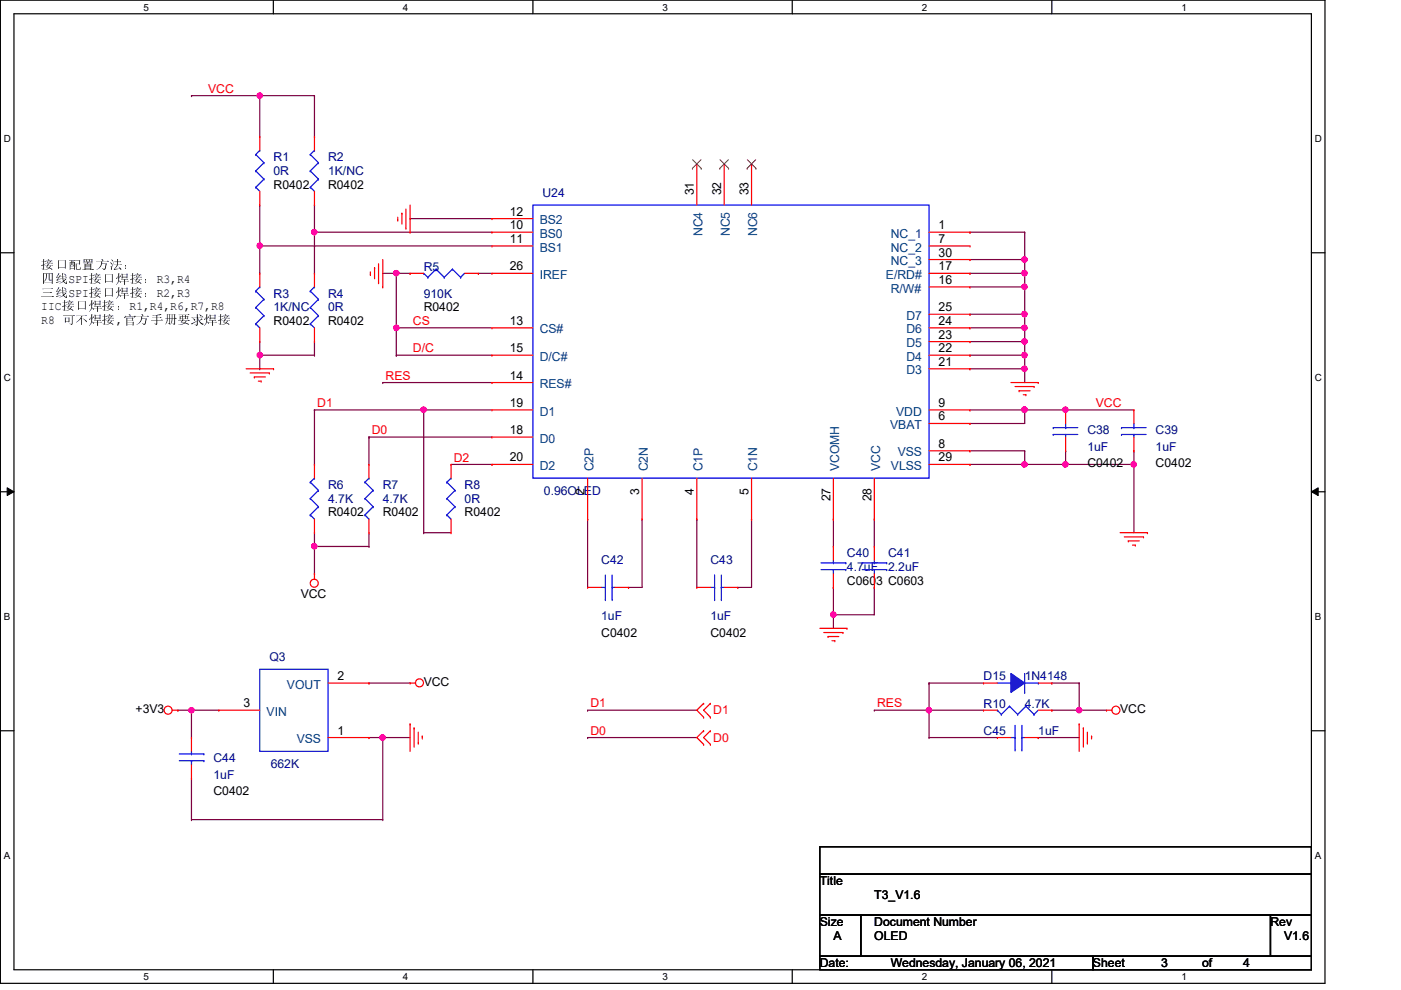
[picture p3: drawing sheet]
<svg xmlns="http://www.w3.org/2000/svg" width="297mm" height="210mm" viewBox="0 0 297 210" stroke-linecap="round" stroke-linejoin="round" font-family="sans-serif">
<path d="M.1 0h280.8v208.5h-280.8zM3 2.9h275v202.7h-275z" fill="none" stroke="#000" stroke-width=".25"/>
<g fill="#fff">
<path d="M30.4 .3h1.2v2.4h-1.2z"/>
<path d="M30.4 205.9h1.2v2.3h-1.2z"/>
</g>
<path d="M58 0v2.9M58 205.6v2.9" fill="none" stroke="#000" stroke-width=".25"/>
<g fill="#fff">
<path d="M85.4 .3h1.2v2.4h-1.2z"/>
<path d="M85.4 205.9h1.2v2.3h-1.2z"/>
</g>
<path d="M113 0v2.9M113 205.6v2.9" fill="none" stroke="#000" stroke-width=".25"/>
<g fill="#fff">
<path d="M140.5 .3h1.1v2.4h-1.1z"/>
<path d="M140.5 205.9h1.1v2.3h-1.1z"/>
</g>
<path d="M168 0v2.9M168 205.6v2.9" fill="none" stroke="#000" stroke-width=".25"/>
<g fill="#fff">
<path d="M195.4 .3h1.2v2.4h-1.2z"/>
<path d="M195.4 205.9h1.2v2.3h-1.2z"/>
</g>
<path d="M223 0v2.9M223 205.6v2.9" fill="none" stroke="#000" stroke-width=".25"/>
<g fill="#fff">
<path d="M250.5 .3h1.1v2.4h-1.1z"/>
<path d="M250.5 205.9h1.1v2.3h-1.1z"/>
<path d="M.8 28.2h1.5v2.4h-1.5z"/>
<path d="M278.8 28.2h1.4v2.4h-1.4z"/>
<path d="M.8 78.9h1.5v2.3h-1.5z"/>
<path d="M278.8 78.9h1.4v2.3h-1.4z"/>
</g>
<path d="M.1 53.6h2.9M278 53.6h2.9" fill="none" stroke="#000" stroke-width=".25"/>
<g fill="#fff">
<path d="M.8 129.6h1.4v2.3h-1.4z"/>
<path d="M278.8 129.6h1.3v2.3h-1.3z"/>
</g>
<path d="M.1 104.3h2.9M278 104.3h2.9" fill="none" stroke="#000" stroke-width=".25"/>
<path d="M1.5 103.4l1.5 .9-1.5 .8zM278 104.3l1.5-.9v1.7z" fill="#000"/>
<path d="M1.5 103.4l1.5 .9-1.5 .8zM278 104.3l1.5-.9v1.7z" fill="none" stroke="#000" stroke-width=".21"/>
<g fill="#fff">
<path d="M.8 180.3h1.4v2.3h-1.4z"/>
<path d="M278.8 180.3h1.3v2.3h-1.3z"/>
</g>
<path d="M.1 154.9h2.9M278 154.9h2.9" fill="none" stroke="#000" stroke-width=".25"/>
<path d="M205.7 49.2h.1M205.7 55h.1M205.7 49.2h11.6M205.7 55h11.6M217.3 49.2h.1M217.3 55h.1M217.3 49.2v8.8" fill="none" stroke="#7f003f" stroke-width=".25"/>
<circle cx="217.2" cy="55" r=".56" fill="#f0f"/>
<circle cx="217.2" cy="55" r=".56" fill="none" stroke="#f0f" stroke-width=".25"/>
<path d="M205.7 58h.1M205.7 58h11.6M205.7 60.8h.1M205.7 60.8h11.6M217.3 60.8h.1M217.3 60.8v5.8" fill="none" stroke="#7f003f" stroke-width=".25"/>
<circle cx="217.2" cy="60.8" r=".56" fill="#f0f"/>
<circle cx="217.2" cy="60.8" r=".56" fill="none" stroke="#f0f" stroke-width=".25"/>
<path d="M205.7 66.6h.1M205.7 66.6h11.6M217.3 66.6h.1M217.3 66.6v2.9" fill="none" stroke="#7f003f" stroke-width=".25"/>
<circle cx="217.2" cy="66.6" r=".56" fill="#f0f"/>
<circle cx="217.2" cy="66.6" r=".56" fill="none" stroke="#f0f" stroke-width=".25"/>
<path d="M205.7 69.5h.1M205.7 72.4h.1M205.7 69.5h11.6M205.7 72.4h11.6M217.3 78.2h.1M217.3 78.2v2.9" fill="none" stroke="#7f003f" stroke-width=".25"/>
<circle cx="217.2" cy="72.4" r=".56" fill="#f0f"/>
<circle cx="217.2" cy="72.4" r=".56" fill="none" stroke="#f0f" stroke-width=".25"/>
<path d="M205.7 75.3h.1M205.7 75.3h11.6" fill="none" stroke="#7f003f" stroke-width=".25"/>
<circle cx="217.2" cy="75.3" r=".56" fill="#f0f"/>
<circle cx="217.2" cy="75.3" r=".56" fill="none" stroke="#f0f" stroke-width=".25"/>
<path d="M205.7 78.2h.1M205.7 78.2h11.6" fill="none" stroke="#7f003f" stroke-width=".25"/>
<circle cx="217.2" cy="78.2" r=".56" fill="#f0f"/>
<circle cx="217.2" cy="78.2" r=".56" fill="none" stroke="#f0f" stroke-width=".25"/>
<path d="M205.7 86.9h.1M205.7 86.9h11.6M225.9 86.9h.1M225.9 86.9h14.5" fill="none" stroke="#7f003f" stroke-width=".25"/>
<circle cx="225.9" cy="86.9" r=".56" fill="#f0f"/>
<circle cx="225.9" cy="86.9" r=".56" fill="none" stroke="#f0f" stroke-width=".25"/>
<path d="M205.7 89.8h.1M217.3 86.9h.1M217.3 86.9v2.9h-11.6" fill="none" stroke="#7f003f" stroke-width=".25"/>
<circle cx="217.2" cy="86.9" r=".56" fill="#f0f"/>
<circle cx="217.2" cy="86.9" r=".56" fill="none" stroke="#f0f" stroke-width=".25"/>
<path d="M205.7 98.5h.1M205.7 98.5h11.6M240.4 98.5h.1M240.4 98.5v14.4" fill="none" stroke="#7f003f" stroke-width=".25"/>
<circle cx="240.4" cy="98.5" r=".56" fill="#f0f"/>
<circle cx="240.4" cy="98.5" r=".56" fill="none" stroke="#f0f" stroke-width=".25"/>
<path d="M205.7 95.6h.1M205.7 95.6h11.6M217.3 95.6h.1M217.3 95.6v2.9M225.9 98.5h.1M225.9 95.6h.1M225.9 98.5h14.5M225.9 95.6v2.9" fill="none" stroke="#7f003f" stroke-width=".25"/>
<circle cx="225.9" cy="98.5" r=".56" fill="#f0f"/>
<circle cx="225.9" cy="98.5" r=".56" fill="none" stroke="#f0f" stroke-width=".25"/>
<path d="M176.7 110.1h.1M176.7 110.1v5.8M185.4 110.1h.1M185.4 110.1v5.8M176.7 124.5h.1M176.7 130.3h.1M176.7 124.5v5.8M185.4 124.5h.1M185.4 124.5v5.8h-8.7" fill="none" stroke="#7f003f" stroke-width=".25"/>
<circle cx="176.7" cy="130.3" r=".56" fill="#f0f"/>
<circle cx="176.7" cy="130.3" r=".56" fill="none" stroke="#f0f" stroke-width=".25"/>
<g fill="none" stroke="#7f003f" stroke-width=".25">
<path d="M217.3 58h.1M217.3 58v2.8M124.6 110.1h.1M124.6 110.1v14.4M136.1 110.1h.1M136.1 110.1v14.4h-2.8M147.7 110.1h.1M147.7 110.1v14.4M159.3 110.1h.1M159.3 110.1v14.4h-2.9M133.3 124.5h.1M156.4 124.5h.1"/>
<path d="M176.7 130.3h.1M176.7 130.3v2.9"/>
</g>
<circle cx="217.2" cy="57.9" r=".56" fill="#f0f"/>
<circle cx="217.2" cy="57.9" r=".56" fill="none" stroke="#f0f" stroke-width=".25"/>
<path d="M217.3 75.3h.1M217.3 72.4h.1M217.3 69.5h.1M217.3 69.5v8.7" fill="none" stroke="#7f003f" stroke-width=".25"/>
<circle cx="217.2" cy="69.5" r=".56" fill="#f0f"/>
<circle cx="217.2" cy="69.5" r=".56" fill="none" stroke="#f0f" stroke-width=".25"/>
<path d="M217.3 98.5h.1M217.3 98.5h8.6M240.4 95.6h.1M240.4 95.6v2.9" fill="none" stroke="#7f003f" stroke-width=".25"/>
<circle cx="217.2" cy="98.5" r=".56" fill="#f0f"/>
<circle cx="217.2" cy="98.5" r=".56" fill="none" stroke="#f0f" stroke-width=".25"/>
<path d="M217.3 86.9h.1M217.3 86.9h8.6" fill="none" stroke="#7f003f" stroke-width=".25"/>
<circle cx="217.2" cy="86.9" r=".56" fill="#f0f"/>
<circle cx="217.2" cy="86.9" r=".56" fill="none" stroke="#f0f" stroke-width=".25"/>
<path d="M55.1 52.2h.1M55.1 52.2h49.2M66.7 49.2h.1M66.7 49.2h37.6M81.1 58h2.9M84 58h.1M86.9 46.4h.1M86.9 46.4h17.4M101.4 58h.1M101.4 58h2.9" fill="none" stroke="#7f003f" stroke-width=".25"/>
<circle cx="84" cy="57.9" r=".56" fill="#f0f"/>
<circle cx="84" cy="57.9" r=".56" fill="none" stroke="#f0f" stroke-width=".25"/>
<path d="M55.1 52.2h.1M55.1 43.5v14.5M66.7 49.2h.1M66.7 43.5v5.7" fill="none" stroke="#7f003f" stroke-width=".25"/>
<circle cx="55.1" cy="52.1" r=".56" fill="#f0f"/>
<circle cx="55.1" cy="52.1" r=".56" fill="none" stroke="#f0f" stroke-width=".25"/>
<path d="M66.7 49.2h.1M66.7 49.2v8.8" fill="none" stroke="#7f003f" stroke-width=".25"/>
<circle cx="66.6" cy="49.2" r=".56" fill="#f0f"/>
<circle cx="66.6" cy="49.2" r=".56" fill="none" stroke="#f0f" stroke-width=".25"/>
<path d="M55.1 75.3h.1M55.1 72.4v2.9" fill="none" stroke="#7f003f" stroke-width=".25"/>
<circle cx="55.1" cy="75.3" r=".56" fill="#f0f"/>
<circle cx="55.1" cy="75.3" r=".56" fill="none" stroke="#f0f" stroke-width=".25"/>
<path d="M55.1 20.3h.1M55.1 20.3v8.7M55.1 20.3h11.6M66.7 20.3h.1M66.7 20.3v8.7M55.1 75.3h.1M55.1 78.2h.1M55.1 75.3h11.6M55.1 75.3v2.9M66.7 75.3h.1M66.7 72.4v2.9" fill="none" stroke="#7f003f" stroke-width=".25"/>
<circle cx="55.1" cy="20.3" r=".56" fill="#f0f"/>
<circle cx="55.1" cy="20.3" r=".56" fill="none" stroke="#f0f" stroke-width=".25"/>
<g fill="none" stroke="#7f003f" stroke-width=".25">
<path d="M40.6 20.3h.1M40.6 20.3h14.5M84 69.5h.1M84 75.3h.1M84 69.5h20.3M84 75.3h20.3M66.7 86.9h.1M66.7 86.9v11.6M78.2 92.7h.1M78.2 92.7h26.1M78.2 92.7v5.8M81.1 81.1h.1"/>
<path d="M81.1 81.1h23.2M89.8 86.9h.1M89.8 86.9h14.5M66.7 115.9h.1M66.7 112.9v3M66.7 115.9h11.5M78.2 115.9h.1M78.2 112.9v3"/>
</g>
<circle cx="66.6" cy="115.8" r=".56" fill="#f0f"/>
<circle cx="66.6" cy="115.8" r=".56" fill="none" stroke="#f0f" stroke-width=".25"/>
<path d="M89.8 86.9h.1M89.8 86.9v26M95.6 98.5h8.7M104.3 98.5h.1M66.7 115.9v5.7M89.8 112.9h.1M89.8 112.9h5.8M66.7 121.6h.1" fill="none" stroke="#7f003f" stroke-width=".25"/>
<circle cx="89.8" cy="86.9" r=".56" fill="#f0f"/>
<circle cx="89.8" cy="86.9" r=".56" fill="none" stroke="#f0f" stroke-width=".25"/>
<path d="M66.7 86.9h.1M66.7 86.9h23.1M40.6 150.6h.1M40.6 150.6h5.8M78.2 144.8h.1M78.2 144.8h8.7M81.1 156.4h.1M81.1 156.4h5.8" fill="none" stroke="#7f003f" stroke-width=".25"/>
<circle cx="40.6" cy="150.6" r=".56" fill="#f0f"/>
<circle cx="40.6" cy="150.6" r=".56" fill="none" stroke="#f0f" stroke-width=".25"/>
<path d="M37.7 150.6h.1M37.7 150.6h2.9M40.6 150.6h.1M40.6 150.6v5.8M81.1 156.4h.1M81.1 156.4v17.4M40.6 173.8h.1M40.6 165.1v8.7M40.6 173.8h40.5M81.1 173.8h.1" fill="none" stroke="#7f003f" stroke-width=".25"/>
<circle cx="81.1" cy="156.4" r=".56" fill="#f0f"/>
<circle cx="81.1" cy="156.4" r=".56" fill="none" stroke="#f0f" stroke-width=".25"/>
<path d="M86.9 58h.1M86.9 58h-2.9v17.3M84 69.5h.1M84 75.3h.1M78.2 156.4h.1M78.2 156.4h2.9M124.6 150.6h.1M124.6 156.4h.1M124.6 156.4h23.1M124.6 150.6h23.1M197 150.6h.1M197 150.6h11.5" fill="none" stroke="#7f003f" stroke-width=".25"/>
<circle cx="84" cy="69.5" r=".56" fill="#f0f"/>
<circle cx="84" cy="69.5" r=".56" fill="none" stroke="#f0f" stroke-width=".25"/>
<path d="M228.8 150.6h.1M228.8 150.6h5.8" fill="none" stroke="#7f003f" stroke-width=".25"/>
<circle cx="228.8" cy="150.6" r=".56" fill="#f0f"/>
<circle cx="228.8" cy="150.6" r=".56" fill="none" stroke="#f0f" stroke-width=".25"/>
<path d="M197 156.4h.1M197 150.6h.1M197 156.4h14.5M197 150.6v5.8" fill="none" stroke="#7f003f" stroke-width=".25"/>
<circle cx="196.9" cy="150.6" r=".56" fill="#f0f"/>
<circle cx="196.9" cy="150.6" r=".56" fill="none" stroke="#f0f" stroke-width=".25"/>
<path d="M185.4 150.6h.1M197 144.8h.1M197 144.8v5.8h-11.6M197 144.8h11.5M220.1 156.4h.1M220.1 156.4h8.7M223 144.8h.1M223 150.6h.1M223 144.8h5.8M228.8 144.8h.1M228.8 144.8v5.8h-5.8" fill="none" stroke="#7f003f" stroke-width=".25"/>
<g fill="none" stroke="#f00" stroke-width=".25">
<path d="M78.5 58.2h.1M78.5 57.7v.5M79.4 56.8h.1M79.4 56.8v2.3M80.3 59.9h.1M80.3 55.9v4M81.1 55v5.8M84.3 46.7h.1M84.3 46.1v.6M85.2 45.2h.1M85.2 45.2v2.3M86.1 48.4h.1"/>
<path d="M86.1 44.3v4.1M86.9 49.2h.1M86.9 43.5v5.7M52.2 78.2h5.8M53 79.1h4.1M53.9 79.9h.1M53.9 79.9h2.4M57.1 79.1h.1M58 78.2h.1M81.1 60.8h.1M54.8 80.8h.6M55.4 80.8h.1"/>
<path d="M214.3 81.1h5.8M215.2 82h4M216.1 82.8h.1M216.1 82.8h2.3M217 83.7h.5M217.5 83.7h.1M219.2 82h.1M220.1 81.1h.1M237.5 112.9h5.8M238.4 113.8h4M239.2 114.7h.1M239.2 114.7h2.4"/>
<path d="M240.1 115.6h.6M240.7 115.6h.1M242.4 113.8h.1M243.3 112.9h.1M66.7 121.6h.1M66.7 121.6v1.2M173.8 133.2h5.8M174.7 134.1h4M175.6 135h.1M175.6 135h2.2M176.4 135.8h.6M177 135.8h.1"/>
<path d="M178.7 134.1h.1M179.6 133.2h.1M36.5 150.6h1.2M37.7 150.6h.1M86.9 144.8h.1M86.9 153.5h.1M86.9 153.5v5.8M86.9 144.8h1.2M87.8 154.3h.1M87.8 154.3v4.1M88.7 157.6h.1M88.7 155.2v2.4"/>
<path d="M89.5 156.1h.1M89.5 156.1v.6M149.2 149.1h.1M149.2 152.1h.1M149.2 154.9h.1M149.2 157.8h.1M149.2 149.1l-1.5 1.5 1.5 1.5M149.2 154.9l-1.5 1.5 1.5 1.4M150.6 152.1h.1M150.6 149.1h.1M150.6 157.8h.1M150.6 154.9h.1"/>
<path d="M150.6 149.1l-1.4 1.5 1.4 1.5M150.6 154.9l-1.4 1.5 1.4 1.4M228.8 153.5h.1M228.8 153.5v5.8M229.7 154.3h.1M229.7 154.3v4.1M230.5 157.6h.1M230.5 155.2v2.4M231.4 156.1h.1M231.4 156.1v.6M234.6 150.6h.1M234.6 150.6h1.2"/>
<circle cx="66.6" cy="123.7" r=".85"/>
<circle cx="35.6" cy="150.6" r=".85"/>
<circle cx="88.9" cy="144.8" r=".85"/>
<circle cx="236.6" cy="150.6" r=".85"/>
</g>
<path d="M173.8 179.5h104.2v5.8h-104.2zM173.8 185.3h104.2v8.7h-104.2zM173.8 194h8.7v8.7h-8.7zM182.5 194h86.9v8.7h-86.9zM269.4 194h8.6v8.7h-8.6zM173.8 202.7h57.9v2.9h-57.9zM231.7 202.7h46.3v2.9h-46.3z" fill="none" stroke="#000" stroke-width=".25"/>
<path d="M211.5 144.8h2.8M214.3 144.8h.1M217.3 146.8h.1M217.3 142.8v4M217.3 144.8h2.8M220.1 144.8h.1" fill="none" stroke="#00f" stroke-width=".25"/>
<path d="M214.3 142.8l3 2-3 2z" fill-rule="evenodd" fill="#00f"/>
<g fill="none" stroke="#00f" stroke-width=".25">
<path d="M54.2 39.7h.1M54.2 36.2h.1M54.2 32.8h.1M54.2 39.7l.9 .9M54.2 36.2l1.8 1.8M54.2 32.8l1.8 1.7M55.1 31.9h.1M55.1 31.9l-.9 .9M56 38h.1M56 34.5h.1M56 38l-1.8 1.7M56 34.5l-1.8 1.7"/>
<path d="M65.8 39.7h.1M65.8 36.2h.1M65.8 32.8h.1M65.8 39.7l.9 .9M65.8 36.2l1.7 1.8M65.8 32.8l1.7 1.7M66.7 31.9h.1M66.7 31.9l-.9 .9M67.5 38h.1M67.5 34.5h.1M67.5 38l-1.7 1.7M67.5 34.5l-1.7 1.7"/>
<path d="M89.8 58h.1M89.8 58l.9 .8M90.7 58.8h.1M92.5 57.1h.1M92.5 57.1l1.7 1.7M92.5 57.1l-1.8 1.7M94.2 58.8h.1M95.9 57.1h.1M95.9 57.1l1.8 1.7M95.9 57.1l-1.7 1.7M97.7 58.8h.1M98.5 58l-.8 .8"/>
<path d="M113 43.5h84v57.9h-84zM54.2 68.7h.1M54.2 65.2h.1M54.2 61.7h.1M54.2 68.7l.9 .8M54.2 65.2l1.8 1.7M54.2 61.7l1.8 1.8M55.1 60.8h.1M55.1 60.8l-.9 .9M56 66.9h.1M56 63.5h.1M56 66.9l-1.8 1.8"/>
<path d="M56 63.5l-1.8 1.7M65.8 68.7h.1M65.8 65.2h.1M65.8 61.7h.1M65.8 68.7l.9 .8M65.8 65.2l1.7 1.7M65.8 61.7l1.7 1.8M66.7 60.8h.1M66.7 60.8l-.9 .9M67.5 66.9h.1M67.5 63.5h.1M67.5 66.9l-1.7 1.8"/>
<path d="M67.5 63.5l-1.7 1.7M223.3 90.7h.1M223.3 92.1h.1M223.3 90.7h5.2M223.3 92.1h5.2M225.9 92.1h.1M225.9 90.7h.1M225.9 89.8v.9M225.9 92.1v.6M237.8 90.7h.1M237.8 92.1h.1M237.8 90.7h5.2"/>
<path d="M237.8 92.1h5.2M240.4 92.1h.1M240.4 90.7h.1M240.4 89.8v.9M240.4 92.1v.6M65.8 109.2h.1M65.8 105.7h.1M65.8 102.2h.1M65.8 109.2l.9 .9M65.8 105.7l1.7 1.7M65.8 102.2l1.7 1.8M66.7 101.4h.1"/>
<path d="M66.7 101.4l-.9 .8M67.5 107.4h.1M67.5 104h.1M67.5 107.4l-1.7 1.8M67.5 104l-1.7 1.7M77.4 109.2h.1M77.4 105.7h.1M77.4 102.2h.1M77.4 109.2l.8 .9M77.4 105.7l1.7 1.7M77.4 102.2l1.7 1.8M78.2 101.4h.1"/>
<path d="M78.2 101.4l-.8 .8M79.1 107.4h.1M79.1 104h.1M79.1 107.4l-1.7 1.8M79.1 104l-1.7 1.7M94.7 109.2h.1M94.7 105.7h.1M94.7 102.2h.1M94.7 109.2l.9 .9M94.7 105.7l1.8 1.7M94.7 102.2l1.8 1.8M95.6 101.4h.1"/>
<path d="M95.6 101.4l-.9 .8M96.5 107.4h.1M96.5 104h.1M96.5 107.4l-1.8 1.8M96.5 104l-1.8 1.7M174.1 119.3h5.2M176.7 119.3h.1M176.7 118.7v.6M179.3 119.3h.1M182.8 119.3h5.2M185.4 119.3h.1M185.4 118.7v.6"/>
<path d="M188 119.3h.1M127.5 124.5h.9M128.4 127.1h.1M128.4 124.5h.1M128.4 121.9v5.2M129.8 124.5h.1M129.8 127.1h.1M129.8 124.5h.6M129.8 121.9v5.2M150.6 124.5h.9M151.5 127.1h.1M151.5 124.5h.1"/>
<path d="M151.5 121.9v5.2M152.9 124.5h.1M152.9 127.1h.1M152.9 124.5h.6M152.9 121.9v5.2M174.1 120.8h5.2M176.7 120.8h.1M176.7 120.8v.8M179.3 120.8h.1M182.8 120.8h5.2M185.4 120.8h.1M185.4 120.8v.8"/>
<path d="M188 120.8h.1M38 159.9h5.2M40.6 159.9h.1M40.6 159.3v.6M43.2 159.9h.1M55.1 141.9h14.5v17.4h-14.5zM211.5 150.6h.1M211.5 150.6l.8 .9M212.3 151.5h.1M214 149.7h.1M214 149.7l1.8 1.8M214 149.7l-1.7 1.8"/>
<path d="M214.3 142.8l3 2-3 2zM214.3 156.4h.9M215.2 159h.1M215.2 156.4h.1M215.2 153.8v5.2M215.8 151.5h.1M216.7 156.4h.1M216.7 159h.1M216.7 156.4h.6M216.7 153.8v5.2M217.5 149.7h.1M217.5 149.7l1.7 1.8"/>
<path d="M217.5 149.7l-1.7 1.8M219.2 151.5h.1M220.1 150.6l-.9 .9M38 161.3h5.2M40.6 161.3h.1M40.6 161.3v.9M43.2 161.3h.1"/>
</g>
<g fill="none" stroke="#f00" stroke-width=".25">
<path d="M55.1 29h.1M55.1 29v2.9M66.7 29h.1M66.7 29v2.9M147.7 34.8h.1M147.7 34.8v8.7M153.5 34.8h.1M153.5 34.8v8.7M159.3 34.8h.1M159.3 34.8v8.7M55.1 58h.1M55.1 43.5h.1"/>
<path d="M55.1 40.6v2.9M55.1 58v2.8M66.7 43.5h.1M66.7 58h.1M66.7 40.6v2.9M66.7 58v2.8M86.9 58h.1M86.9 58h2.9M98.5 58h2.9M101.4 58h.1M104.3 46.4h.1M104.3 49.2h.1"/>
<path d="M104.3 52.2h.1M104.3 58h.1M104.3 46.4h8.7M104.3 49.2h8.7M104.3 52.2h8.7M104.3 58h8.7M197 49.2h8.7M197 52.2h8.7M197 58h8.7M197 55h8.7M205.7 49.2h.1M205.7 52.2h.1"/>
<path d="M205.7 55h.1M205.7 58h.1M55.1 72.4h.1M55.1 69.5v2.9M66.7 72.4h.1M66.7 69.5v2.9M104.3 69.5h.1M104.3 75.3h.1M104.3 69.5h8.7M104.3 75.3h8.7M197 69.5h8.7M197 75.3h8.7"/>
<path d="M197 78.2h8.7M197 72.4h8.7M197 66.6h8.7M197 60.8h8.7M205.7 78.2h.1M205.7 75.3h.1M205.7 72.4h.1M205.7 69.5h.1M205.7 66.6h.1M205.7 60.8h.1M66.7 98.5h.1M66.7 98.5v2.9"/>
<path d="M78.2 98.5h.1M78.2 98.5v2.9M95.6 98.5h.1M95.6 98.5v2.9M104.3 81.1h.1M104.3 86.9h.1M104.3 92.7h.1M104.3 98.5h.1M104.3 81.1h8.7M104.3 86.9h8.7M104.3 92.7h8.7M104.3 98.5h8.7"/>
<path d="M197 86.9h8.7M197 98.5h8.7M197 95.6h8.7M197 89.8h8.7M205.7 98.5h.1M205.7 95.6h.1M205.7 89.8h.1M205.7 86.9h.1M225.9 95.6h.1M225.9 86.9h.1M225.9 86.9v2.9M225.9 92.7v2.9"/>
<path d="M240.4 95.6h.1M240.4 86.9h.1M240.4 86.9v2.9M240.4 92.7v2.9M66.7 112.9h.1M66.7 110.1v2.8M78.2 112.9h.1M78.2 110.1v2.8M95.6 112.9h.1M95.6 110.1v2.8M124.6 110.1h.1M124.6 101.4v8.7"/>
<path d="M136.1 110.1h.1M136.1 101.4v8.7M147.7 110.1h.1M147.7 101.4v8.7M159.3 110.1h.1M159.3 101.4v8.7M176.7 110.1h.1M176.7 115.9h.1M176.7 101.4v8.7M176.7 115.9v2.8M185.4 110.1h.1M185.4 115.9h.1"/>
<path d="M185.4 101.4v8.7M185.4 115.9v2.8M124.6 124.5h.1M124.6 124.5h2.9M130.4 124.5h2.9M133.3 124.5h.1M147.7 124.5h.1M147.7 124.5h2.9M153.5 124.5h2.9M156.4 124.5h.1M176.7 124.5h.1M176.7 121.6v2.9"/>
<path d="M185.4 124.5h.1M185.4 121.6v2.9M40.6 156.4h.1M40.6 156.4v2.9M46.4 150.6h.1M46.4 150.6h8.7M69.6 144.8h8.6M69.6 156.4h8.6M78.2 144.8h.1M78.2 156.4h.1M208.5 144.8h.1M208.5 150.6h.1"/>
<path d="M208.5 144.8h3M208.5 150.6h3M211.5 156.4h.1M211.5 156.4h2.8M217.3 156.4h2.8M220.1 156.4h.1M220.1 144.8h2.9M220.1 150.6h2.9M223 144.8h.1M223 150.6h.1M40.6 165.1h.1M40.6 162.2v2.9"/>
</g>
<path d="M146.8 35.7h.1M146.9 33.9l1.8 1.8M148.6 33.9l-1.8 1.8M148.7 35.7h.1M152.6 35.7h.1M152.7 33.9l1.8 1.8M154.4 33.9l-1.8 1.8M154.5 35.7h.1M158.4 35.7h.1M158.5 33.9l1.8 1.8M160.2 33.9l-1.8 1.8M160.3 35.7h.1" fill="none" stroke="#7f3f00" stroke-width=".21"/>
<circle cx="217.2" cy="55" r=".56" fill="#f0f"/>
<circle cx="217.2" cy="55" r=".56" fill="none" stroke="#f0f" stroke-width=".25"/>
<circle cx="217.2" cy="60.8" r=".56" fill="#f0f"/>
<circle cx="217.2" cy="60.8" r=".56" fill="none" stroke="#f0f" stroke-width=".25"/>
<circle cx="217.2" cy="66.6" r=".56" fill="#f0f"/>
<circle cx="217.2" cy="66.6" r=".56" fill="none" stroke="#f0f" stroke-width=".25"/>
<circle cx="217.2" cy="72.4" r=".56" fill="#f0f"/>
<circle cx="217.2" cy="72.4" r=".56" fill="none" stroke="#f0f" stroke-width=".25"/>
<circle cx="217.2" cy="75.3" r=".56" fill="#f0f"/>
<circle cx="217.2" cy="75.3" r=".56" fill="none" stroke="#f0f" stroke-width=".25"/>
<circle cx="217.2" cy="78.2" r=".56" fill="#f0f"/>
<circle cx="217.2" cy="78.2" r=".56" fill="none" stroke="#f0f" stroke-width=".25"/>
<circle cx="225.9" cy="86.9" r=".56" fill="#f0f"/>
<circle cx="225.9" cy="86.9" r=".56" fill="none" stroke="#f0f" stroke-width=".25"/>
<circle cx="217.2" cy="86.9" r=".56" fill="#f0f"/>
<circle cx="217.2" cy="86.9" r=".56" fill="none" stroke="#f0f" stroke-width=".25"/>
<circle cx="240.4" cy="98.5" r=".56" fill="#f0f"/>
<circle cx="240.4" cy="98.5" r=".56" fill="none" stroke="#f0f" stroke-width=".25"/>
<circle cx="225.9" cy="98.5" r=".56" fill="#f0f"/>
<circle cx="225.9" cy="98.5" r=".56" fill="none" stroke="#f0f" stroke-width=".25"/>
<circle cx="176.7" cy="130.3" r=".56" fill="#f0f"/>
<circle cx="176.7" cy="130.3" r=".56" fill="none" stroke="#f0f" stroke-width=".25"/>
<circle cx="217.2" cy="57.9" r=".56" fill="#f0f"/>
<circle cx="217.2" cy="57.9" r=".56" fill="none" stroke="#f0f" stroke-width=".25"/>
<circle cx="217.2" cy="69.5" r=".56" fill="#f0f"/>
<circle cx="217.2" cy="69.5" r=".56" fill="none" stroke="#f0f" stroke-width=".25"/>
<circle cx="217.2" cy="98.5" r=".56" fill="#f0f"/>
<circle cx="217.2" cy="98.5" r=".56" fill="none" stroke="#f0f" stroke-width=".25"/>
<circle cx="217.2" cy="86.9" r=".56" fill="#f0f"/>
<circle cx="217.2" cy="86.9" r=".56" fill="none" stroke="#f0f" stroke-width=".25"/>
<circle cx="84" cy="57.9" r=".56" fill="#f0f"/>
<circle cx="84" cy="57.9" r=".56" fill="none" stroke="#f0f" stroke-width=".25"/>
<circle cx="55.1" cy="52.1" r=".56" fill="#f0f"/>
<circle cx="55.1" cy="52.1" r=".56" fill="none" stroke="#f0f" stroke-width=".25"/>
<circle cx="66.6" cy="49.2" r=".56" fill="#f0f"/>
<circle cx="66.6" cy="49.2" r=".56" fill="none" stroke="#f0f" stroke-width=".25"/>
<circle cx="55.1" cy="75.3" r=".56" fill="#f0f"/>
<circle cx="55.1" cy="75.3" r=".56" fill="none" stroke="#f0f" stroke-width=".25"/>
<circle cx="55.1" cy="20.3" r=".56" fill="#f0f"/>
<circle cx="55.1" cy="20.3" r=".56" fill="none" stroke="#f0f" stroke-width=".25"/>
<circle cx="66.6" cy="115.8" r=".56" fill="#f0f"/>
<circle cx="66.6" cy="115.8" r=".56" fill="none" stroke="#f0f" stroke-width=".25"/>
<circle cx="89.8" cy="86.9" r=".56" fill="#f0f"/>
<circle cx="89.8" cy="86.9" r=".56" fill="none" stroke="#f0f" stroke-width=".25"/>
<circle cx="40.6" cy="150.6" r=".56" fill="#f0f"/>
<circle cx="40.6" cy="150.6" r=".56" fill="none" stroke="#f0f" stroke-width=".25"/>
<circle cx="81.1" cy="156.4" r=".56" fill="#f0f"/>
<circle cx="81.1" cy="156.4" r=".56" fill="none" stroke="#f0f" stroke-width=".25"/>
<circle cx="84" cy="69.5" r=".56" fill="#f0f"/>
<circle cx="84" cy="69.5" r=".56" fill="none" stroke="#f0f" stroke-width=".25"/>
<circle cx="228.8" cy="150.6" r=".56" fill="#f0f"/>
<circle cx="228.8" cy="150.6" r=".56" fill="none" stroke="#f0f" stroke-width=".25"/>
<circle cx="196.9" cy="150.6" r=".56" fill="#f0f"/>
<circle cx="196.9" cy="150.6" r=".56" fill="none" stroke="#f0f" stroke-width=".25"/>
<g font-size="2.6" fill="#f00">
<text x="44.1" y="19.7">VCC</text>
<text x="87.5" y="68.9">CS</text>
<text x="87.5" y="74.7">D/C</text>
<text x="81.7" y="80.5">RES</text>
<text x="67.3" y="86.3">D1</text>
<text x="232.3" y="86.3">VCC</text>
<text x="78.8" y="92.1">D0</text>
<text x="96.2" y="97.9">D2</text>
<text x="125.2" y="150">D1</text>
<text x="186" y="150">RES</text>
<text x="125.2" y="155.8">D0</text>
<text x="151.2" y="151.5">D1</text>
<text x="151.2" y="157.3">D0</text>
</g>
<g font-size="2.6" fill="#00007f">
<text x="58" y="34.2">R1</text>
<text x="69.6" y="34.2">R2</text>
<text x="58" y="37.1">0R</text>
<text x="69.6" y="37.1">1K/NC</text>
<text x="115" y="41.7">U24</text>
<text x="89.8" y="57.4">R5</text>
<text x="58" y="63.2">R3</text>
<text x="69.6" y="63.2">R4</text>
<text x="89.8" y="63.2">910K</text>
<text x="58" y="66">1K/NC</text>
<text x="69.6" y="66">0R</text>
<text x="230.5" y="92.1">C38</text>
<text x="230.5" y="95.6">1uF</text>
<text x="245" y="92.1">C39</text>
<text x="245" y="95.6">1uF</text>
<text x="69.6" y="103.7">R6</text>
<text x="69.6" y="106.6">4.7K</text>
<text x="81.1" y="103.7">R7</text>
<text x="81.1" y="106.6">4.7K</text>
<text x="98.5" y="103.7">R8</text>
<text x="98.5" y="106.6">0R</text>
<text x="115.3" y="104.9">0.96OLED</text>
<text x="127.5" y="119.6">C42</text>
<text x="150.6" y="119.6">C43</text>
<text x="179.6" y="118.2">C40</text>
<text x="188.3" y="118.2">C41</text>
<text x="179.6" y="121.1">4.7uF</text>
<text x="188.3" y="121.1">2.2uF</text>
<text x="127.5" y="131.5">1uF</text>
<text x="150.6" y="131.5">1uF</text>
<text x="57.1" y="140.2">Q3</text>
<text x="208.5" y="144.2">D15</text>
<text x="217.3" y="144.2">1N4148</text>
<text x="208.5" y="155.8">C45</text>
<text x="208.5" y="150">R10</text>
<text x="217.3" y="150">4.7K</text>
<text x="220.1" y="155.8">1uF</text>
<text x="45.3" y="161.6">C44</text>
<text x="45.3" y="165.1">1uF</text>
<text x="57.4" y="162.8">662K</text>
</g>
<g font-size="2.6">
<text x="58" y="40">R0402</text>
<text x="69.6" y="40">R0402</text>
<text x="147.1" y="41.4" transform="rotate(-90 147.1 41.4)">31</text>
<text x="152.9" y="41.4" transform="rotate(-90 152.9 41.4)">32</text>
<text x="158.7" y="41.4" transform="rotate(-90 158.7 41.4)">33</text>
<text x="108.1" y="45.7">12</text>
<text x="108.1" y="48.6">10</text>
<text x="108.1" y="51.5">11</text>
<text x="199" y="48.6">1</text>
<text x="199" y="51.5">7</text>
<text x="8.8" y="57.1">接接接接接接：</text>
<text x="108.1" y="57.3">26</text>
<text x="199" y="54.4">30</text>
<text x="199" y="57.3">17</text>
<text x="8.8" y="65.8">IIC接接接接：R1,R4,R6,R7,R8</text>
<text x="8.8" y="60">四四SPI接接接接：R3,R4</text>
<text x="8.8" y="62.9">三四SPI接接接接：R2,R3</text>
<text x="199" y="66">25</text>
<text x="199" y="60.2">16</text>
<text x="8.8" y="68.7">R8 可可接接,官接官官官官接接</text>
<text x="58" y="69">R0402</text>
<text x="69.6" y="69">R0402</text>
<text x="89.8" y="66">R0402</text>
<text x="108.1" y="68.9">13</text>
<text x="199" y="71.8">23</text>
<text x="199" y="68.9">24</text>
<text x="108.1" y="74.7">15</text>
<text x="199" y="77.6">21</text>
<text x="199" y="74.7">22</text>
<text x="108.1" y="80.5">14</text>
<text x="108.1" y="86.3">19</text>
<text x="199" y="89.2">6</text>
<text x="199" y="86.3">9</text>
<text x="108.1" y="92">18</text>
<text x="199" y="95">8</text>
<text x="108.1" y="97.8">20</text>
<text x="199" y="97.8">29</text>
<text x="230.5" y="99.1">C0402</text>
<text x="245" y="99.1">C0402</text>
<text x="123.9" y="104.9" transform="rotate(-90 123.9 104.9)">2</text>
<text x="135.5" y="104.9" transform="rotate(-90 135.5 104.9)">3</text>
<text x="147.1" y="104.9" transform="rotate(-90 147.1 104.9)">4</text>
<text x="158.7" y="104.9" transform="rotate(-90 158.7 104.9)">5</text>
<text x="176.1" y="106.3" transform="rotate(-90 176.1 106.3)">27</text>
<text x="184.7" y="106.3" transform="rotate(-90 184.7 106.3)">28</text>
<text x="69.6" y="109.5">R0402</text>
<text x="81.1" y="109.5">R0402</text>
<text x="98.5" y="109.5">R0402</text>
<text x="179.6" y="124">C0603 C0603</text>
<text x="63.8" y="126.9">VCC</text>
<text x="127.5" y="135">C0402</text>
<text x="150.6" y="135">C0402</text>
<text x="51.6" y="149.9">3</text>
<text x="71.6" y="144.2">2</text>
<text x="89.8" y="145.4">VCC</text>
<text x="28.7" y="151.2">+3V3</text>
<text x="71.6" y="155.7">1</text>
<text x="237.5" y="151.2">VCC</text>
<text x="45.3" y="168.6">C0402</text>
<text x="173.8" y="187.7">Title</text>
<text x="185.4" y="190.6">T3_V1.6</text>
<text x="173.8" y="196.3">Size</text>
<text x="185.4" y="196.3">Document Number</text>
<text x="269.4" y="196.3">Rev</text>
<text x="176.7" y="199.3">A</text>
<text x="185.4" y="199.3">OLED</text>
<text x="272.2" y="199.3">V1.6</text>
<text x="173.8" y="205.1">Date:</text>
<text x="188.8" y="205.1">Wednesday, January 06, 2021</text>
<text x="231.7" y="205.1">Sheet</text>
<text x="246.2" y="205.1">3</text>
<text x="254.9" y="205.1">of</text>
<text x="263.6" y="205.1">4</text>
</g>
<g font-size="2.6" fill="#003f7f">
<text x="114.4" y="47.5">BS2</text>
<text x="114.4" y="50.4">BS0</text>
<text x="114.4" y="53.3">BS1</text>
<text x="149" y="50.1" transform="rotate(-90 149 50.1)">NC4</text>
<text x="154.8" y="50.1" transform="rotate(-90 154.8 50.1)">NC5</text>
<text x="160.6" y="50.1" transform="rotate(-90 160.6 50.1)">NC6</text>
<text x="188.8" y="50.4">NC_1</text>
<text x="188.8" y="53.3">NC_2</text>
<text x="114.4" y="59.1">IREF</text>
<text x="187.8" y="59.1">E/RD#</text>
<text x="188.8" y="56.2">NC_3</text>
<text x="188.8" y="62">R/W#</text>
<text x="114.4" y="70.7">CS#</text>
<text x="192.2" y="70.7">D6</text>
<text x="192.2" y="67.8">D7</text>
<text x="114.4" y="76.5">D/C#</text>
<text x="192.2" y="76.5">D4</text>
<text x="192.2" y="73.6">D5</text>
<text x="114.4" y="82.3">RES#</text>
<text x="192.2" y="79.4">D3</text>
<text x="114.4" y="88.1">D1</text>
<text x="190" y="88.1">VDD</text>
<text x="114.4" y="93.9">D0</text>
<text x="188.7" y="91">VBAT</text>
<text x="114.4" y="99.7">D2</text>
<text x="125.8" y="99.9" transform="rotate(-90 125.8 99.9)">C2P</text>
<text x="137.4" y="99.9" transform="rotate(-90 137.4 99.9)">C2N</text>
<text x="149" y="99.9" transform="rotate(-90 149 99.9)">C1P</text>
<text x="160.6" y="99.9" transform="rotate(-90 160.6 99.9)">C1N</text>
<text x="177.9" y="99.9" transform="rotate(-90 177.9 99.9)">VCOMH</text>
<text x="186.6" y="99.9" transform="rotate(-90 186.6 99.9)">VCC</text>
<text x="188.9" y="99.7">VLSS</text>
<text x="190.3" y="96.8">VSS</text>
<text x="60.8" y="146">VOUT</text>
<text x="56.5" y="151.8">VIN</text>
<text x="62.9" y="157.6">VSS</text>
</g>
<g font-size="2.1">
<text x="30.4" y="2.2">5</text>
<text x="85.4" y="2.2">4</text>
<text x="140.5" y="2.2">3</text>
<text x="195.4" y="2.2">2</text>
<text x="250.5" y="2.2">1</text>
<text x=".8" y="30.1">D</text>
<text x="278.8" y="30.1">D</text>
<text x=".8" y="80.8">C</text>
<text x="278.8" y="80.8">C</text>
<text x=".8" y="131.5">B</text>
<text x="278.8" y="131.5">B</text>
<text x=".8" y="182.2">A</text>
<text x="278.8" y="182.2">A</text>
<text x="30.4" y="207.8">5</text>
<text x="85.4" y="207.8">4</text>
<text x="140.5" y="207.8">3</text>
<text x="195.4" y="207.8">2</text>
<text x="250.5" y="207.8">1</text>
</g>
</svg>
